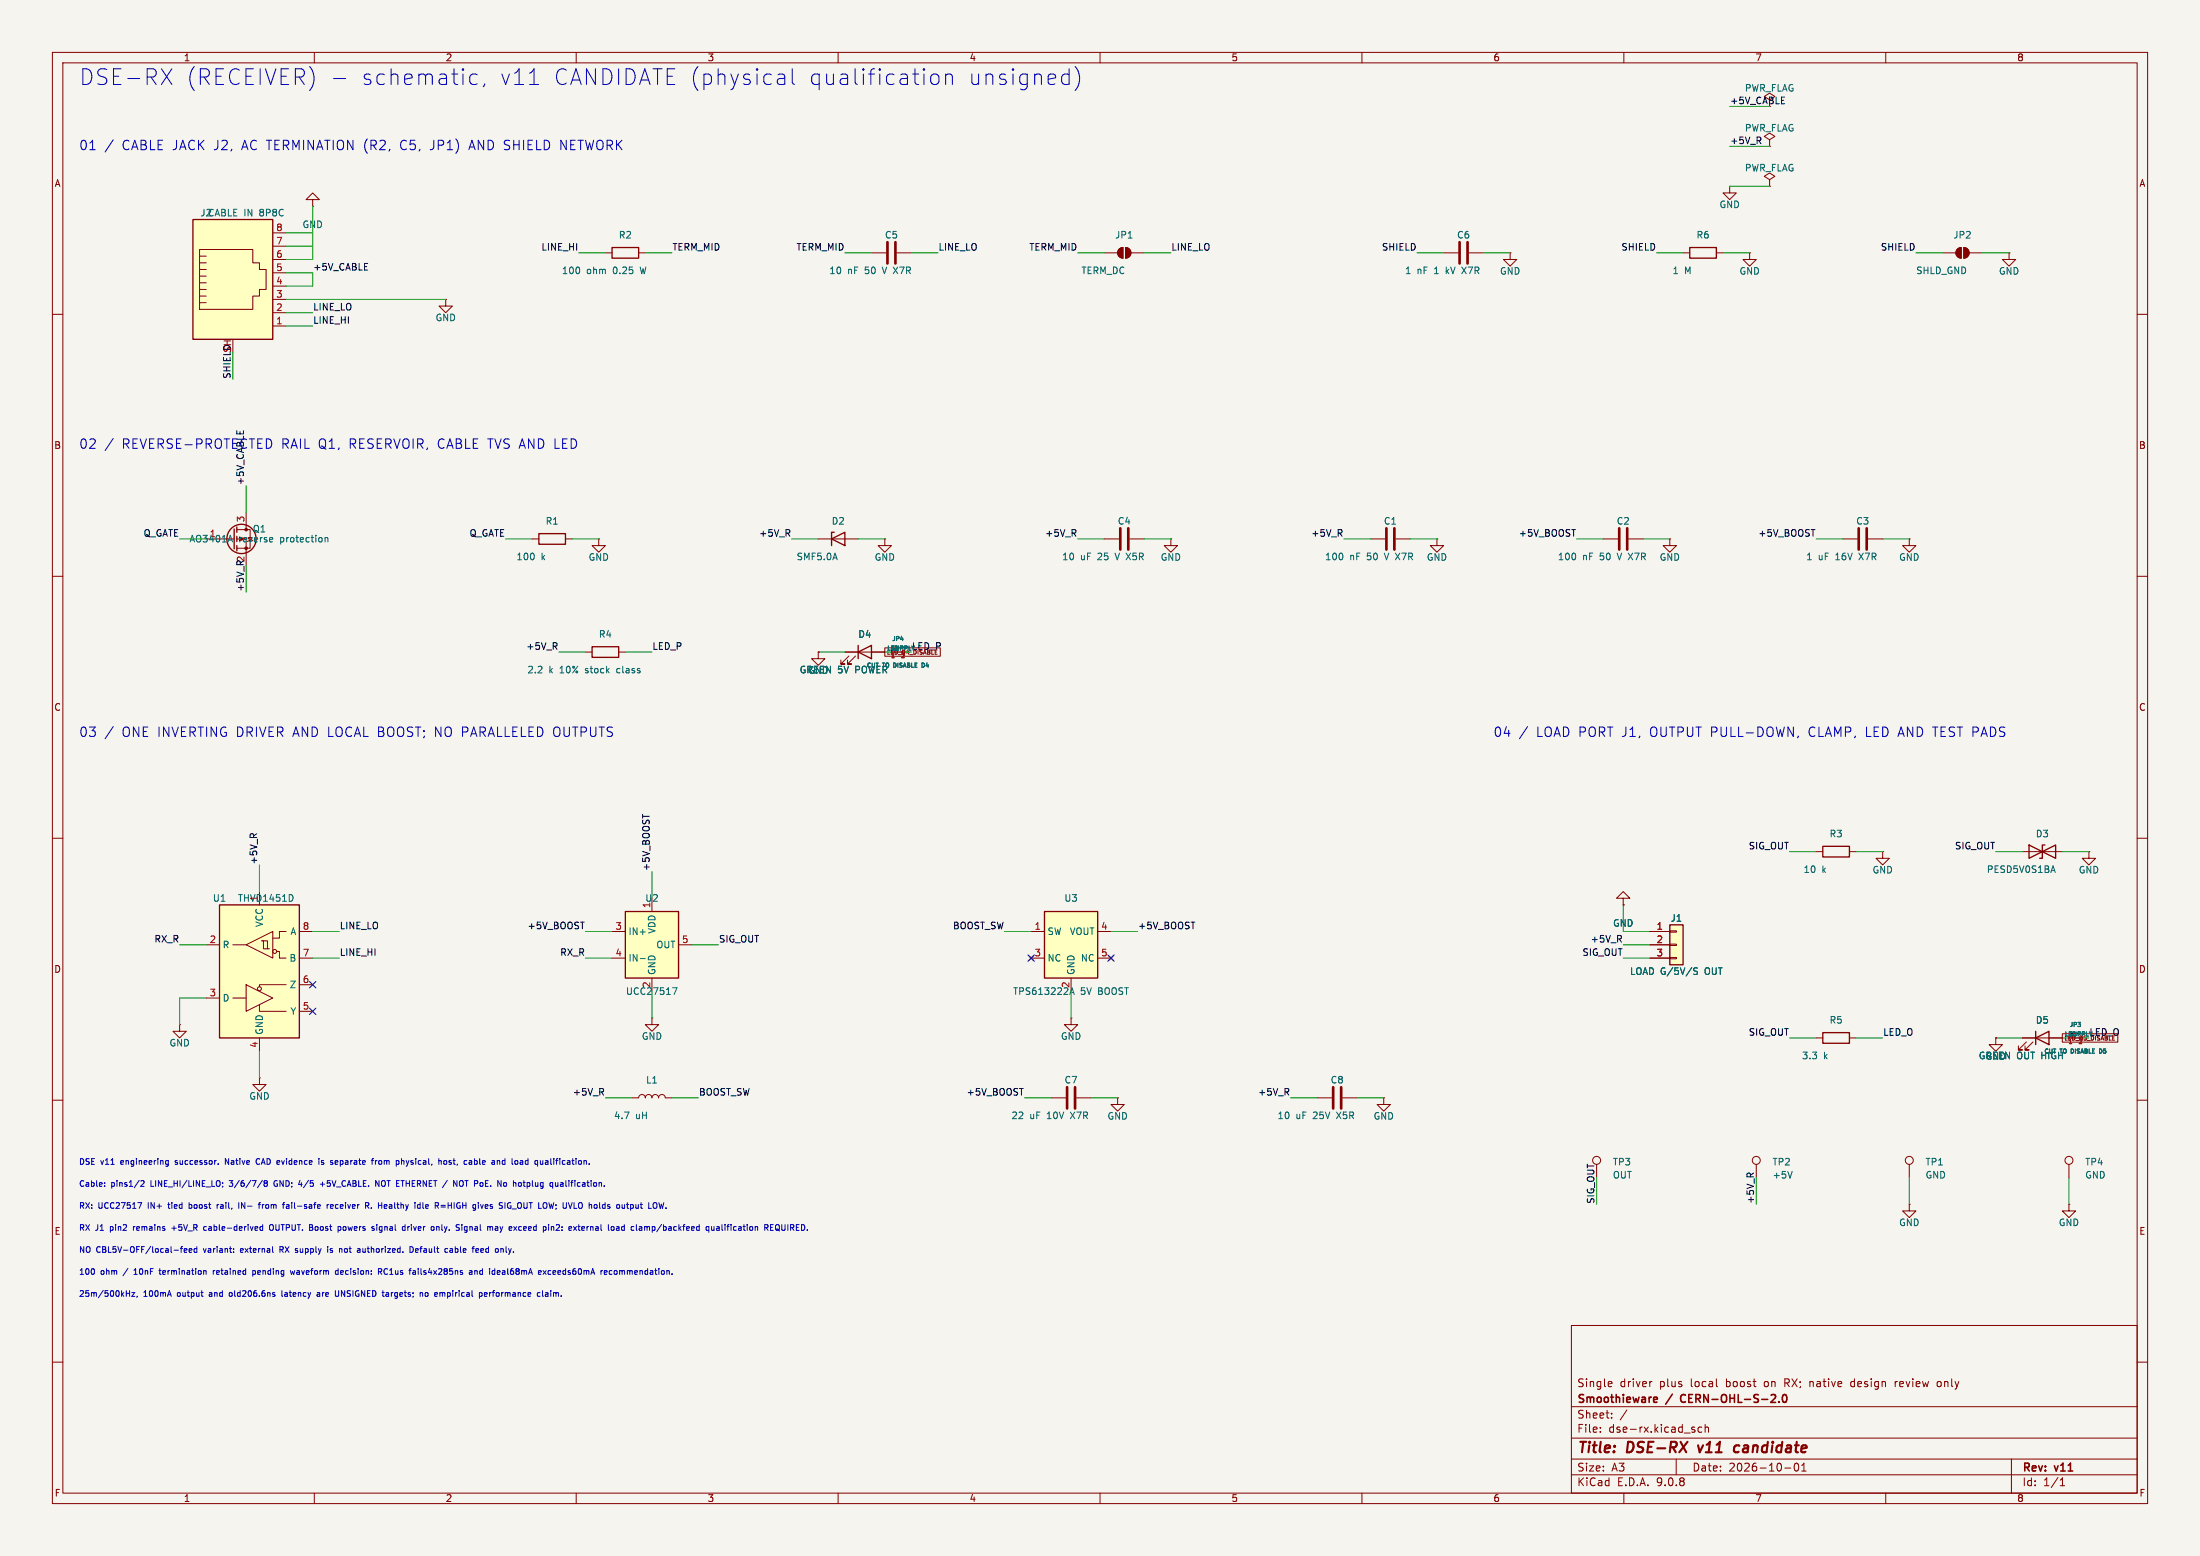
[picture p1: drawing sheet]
<svg xmlns="http://www.w3.org/2000/svg" width="420mm" height="297mm" viewBox="0 0 420 297" stroke-linecap="round" stroke-linejoin="round" font-family="sans-serif">
<path d="M0 0h420v297h-420z" fill="#f5f4ef" stroke="#f5f4ef" stroke-width=".19"/>
<g fill="none" stroke="#840000" stroke-width=".19">
<path d="M10 10h400v277h-400zM12 12h396v273h-396zM60 10v2M110 10v2M160 10v2M210 10v2M260 10v2M310 10v2M360 10v2M59.7 38.1h1.3l-1.3-1.3-1.3 1.3h1.3v1.3M59.7 39.4h.1M85.1 57.2v1.2h1.3l-1.3 1.3-1.3-1.3h1.3"/>
<path d="M85.1 57.2h.1M275.6 48.3h2.8M280.4 48.3h2.8M10 60h2M408 60h2M10 110h2M351.8 102.9h2.8M356.6 102.9h2.8M408 110h2M10 160h2M408 160h2M10 210h2"/>
<path d="M408 210h2M300 253h108v32h-108zM10 260h2M300 278.5h108M300 274.5h108M300 268.5h108M305.5 273.2v.2M305.5 272.5v.1M307.2 263.7l.5 .1v.2l-.7 .2M307.7 270.5v.2M307.7 269.8v.1M307.7 264.6l-.5 .1"/>
<path d="M310.6 269.1l-1.3 1.9M315.4 263.7l-.3 .1M320 278.5v3M323.2 272.9l.3 .1 .1 .2-.2 .2h-.3M323.2 272.4l.3 .1M324.9 272.5l-.5-.1-.2 .3 .1 .6h.6M325.5 272.5l.2-.1 .4 .1 .1 .9M325.5 271.9v1.5M327.7 264.6l.2 .1M342.7 279.4l.2-.1a.8 .8 0 0 1 .5 .7 .8 .8 0 0 1-.5 .8l-.2-.2-.2-.4zM343.9 279.7l.5-.4v1.5M353.6 263.7l-.3 .3v.4l.3 .3"/>
<path d="M361.8 263.7v1M362.2 263.7l-.3 .1-.1 .2M370.4 263.8l-.3-.1-.3 .3 .1 .6h.5M384 278.5v6.5M408 260h2M60 285v2M110 285v2M160 285v2M210 285v2M260 285v2M300 281.5h108M310 285v2"/>
<path d="M340.7 280.2h1.2M343.9 280.8h.9M360 285v2M393.3 283.6h.9M393.3 282.5l.4-.4v1.5"/>
</g>
<path d="M324.2 275.9l.3 1.3M332.1 276a.66 .66 0 0 0-1 .3l-.1 .5 .2 .3h.7" fill="none" stroke="#840000" stroke-width=".4"/>
<path d="M315.9 266.7l.4 .1 .1 .2-.7 .2M316.3 267.6l-.4 .1M321 266.4l-.2 .4 .2 .7M338 267.7h1M338.9 266.3v.5M339.6 267.5v.2M340.4 266.3l.2-.1a.8 .8 0 0 1 .5 .7 .8 .8 0 0 1-.5 .8l-.2-.2-.1-.4z" fill="none" stroke="#840000" stroke-width=".3"/>
<path d="M278.6 46.2v4.1M280.2 46.2v4.1M354.8 100.8v4.1M356.4 100.8v4.1" fill="none" stroke="#840000" stroke-width=".51"/>
<path d="M36.8 41.9h15.3v22.9h-15.3z" fill="#ffffc2"/>
<g fill="none" stroke="#840000" stroke-width=".19">
<path d="M337.8 19.1l1-.7-1-.6-1 .6 1 .7v1.2M330.2 35.6v1.2h1.3l-1.3 1.3-1.3-1.3h1.3M330.2 35.6h.1M337.8 34.3l1-.6-1-.7-1 .7 1 .6v1.3M337.8 35.6h.1M38.1 52.7h1.3M38.1 54h1.3M38.1 55.2h1.3M38.1 56.5h1.3M38.1 57.8h1.3M38.1 47.6h10.2v2.6h1.2v1.2h1.3v3.8h-1.3v1.3h-1.2v2.6h-10.2zM38.1 51.4h1.3"/>
<path d="M38.1 48.9h1.3M38.1 50.2h1.3M52.1 44.5h2.5M52.1 47h2.5M52.1 49.5h2.5M52.1 52.1h2.5M52.1 54.6h2.5M52.1 57.2h2.5M52.1 59.7h2.5M166.4 48.3h2.8M171.2 48.3h2.8M210.8 48.3h2.6"/>
<path d="M213.7 47.5l.7-.3v2.1a1.02 1.02 0 0 1-1-.7 1.02 1.02 0 0 1 .3-1.1zM214.9 47.2a1.02 1.02 0 0 1 1 1.1 1.02 1.02 0 0 1-1 1zM215.9 48.3h2.5M288.3 48.3v1.2h1.3l-1.3 1.3-1.3-1.3h1.3M288.3 48.3h.1M321.3 48.3h1.3M327.7 48.3h1.2M334 48.3v1.2h1.3l-1.3 1.3-1.3-1.3h1.3M334 48.3h.1M370.8 48.3h2.6M373.7 47.5l.7-.3v2.1a1.02 1.02 0 0 1-.9-.7 1.02 1.02 0 0 1 .2-1.1zM374.9 47.2a1.02 1.02 0 0 1 1 1.1 1.02 1.02 0 0 1-1 1z"/>
<path d="M375.9 48.3h2.6M383.5 48.3v1.2h1.3l-1.3 1.3-1.2-1.3h1.2M383.5 48.3h.1M52.1 62.2h2.5M114.3 102.9v1.2h1.3l-1.3 1.3-1.3-1.3h1.3M114.3 102.9h.1M274.3 102.9v1.2h1.3l-1.3 1.3-1.3-1.3h1.3M274.3 102.9h.1M306.1 102.9h2.8M310.9 102.9h2.8M318.8 102.9v1.2h1.2l-1.2 1.3-1.3-1.3h1.3M318.8 102.9h.1"/>
<path d="M111.8 124.5h1.2M118.1 124.5h1.3M156.2 124.5v1.2h1.3l-1.3 1.3-1.3-1.3h1.3M156.2 124.5h.1M161.3 124.5h7.6M162.1 125.2l-1.6 1.5h.8h-.8v-.7M163.3 125.2l-1.5 1.5h.8h-.8v-.7M359.4 162.6v1.2h1.3l-1.3 1.3-1.3-1.3h1.3M359.4 162.6h.1M386.1 162.6h7.6M398.8 162.6v1.2h1.2l-1.2 1.3-1.3-1.3h1.3M398.8 162.6h.1"/>
<path d="M395 229.9v1.2h1.2l-1.2 1.3-1.3-1.3h1.3M395 229.9h.1M395 222.2v2.6"/>
<circle cx="395" cy="221.5" r=".76"/>
</g>
<path d="M36.8 41.9h15.3v22.9h-15.3zM322.6 47.2h5.1v2.1h-5.1zM113 123.4h5.1v2.1h-5.1zM163.8 124.5l2.6-1.3v2.5zM163.8 123.2v2.5M387.3 161.3v2.5l5.1-2.5v2.5zM390.4 161.3h-.5v2.5h-.5" fill="none" stroke="#840000" stroke-width=".25"/>
<g fill="#840000" stroke="#840000" stroke-width=".19">
<path d="M373.7 47.5l.7-.3v2.1a1.02 1.02 0 0 1-.9-.7 1.02 1.02 0 0 1 .2-1.1z"/>
<path d="M374.9 47.2a1.02 1.02 0 0 1 1 1.1 1.02 1.02 0 0 1-1 1z"/>
<path d="M213.7 47.5l.7-.3v2.1a1.02 1.02 0 0 1-1-.7 1.02 1.02 0 0 1 .3-1.1z"/>
<path d="M214.9 47.2a1.02 1.02 0 0 1 1 1.1 1.02 1.02 0 0 1-1 1z"/>
</g>
<path d="M169.4 46.2v4.1M170.9 46.2v4.1M309.1 100.8v4.1M310.6 100.8v4.1" fill="none" stroke="#840000" stroke-width=".51"/>
<path d="M176.3 126.6h-.3v.8l.3-.1M391.9 165.3l.5 1.2" fill="none" stroke="#006464" stroke-width=".19"/>
<path d="M318.8 176.5h2.5v7.7h-2.5z" fill="#ffffc2"/>
<path d="M116.8 47.2h5.1v2.1h-5.1zM158.7 102.9l2.6-1.3v2.5zM159.3 101.6h-.6v2.5M318.8 176.5h2.5v7.7h-2.5z" fill="none" stroke="#840000" stroke-width=".25"/>
<g fill="none" stroke="#840000" stroke-width=".19">
<path d="M337.8 26.7l1-.7-1-.6-1 .6 1 .7v1.2M337.8 27.9h.1M115.6 48.3h1.2M121.9 48.3h1.3M156.2 102.9h7.6M168.9 102.9v1.2h1.3l-1.3 1.3-1.3-1.3h1.3M168.9 102.9h.1M210.8 102.9h2.8M215.6 102.9h2.8M223.5 102.9v1.2h1.3l-1.3 1.3-1.3-1.3h1.3M223.5 102.9h.1M261.6 102.9h2.8"/>
<path d="M266.4 102.9h2.8M364.5 102.9v1.2h1.3l-1.3 1.3-1.3-1.3h1.3M364.5 102.9h.1M315 177.8h3.8M318.8 177.7h1.2v.2h-1.2zM315 180.3h3.8M315 182.9h3.8M318.8 180.2h1.2v.3h-1.2zM318.8 182.8h1.2v.2h-1.2z"/>
</g>
<path d="M324.1 184.8l-.5-.1-.2 .2v.3l.5 .3 .2 .3-.3 .2-.5-.1M401.1 200.3l-.3-.1v.8h.3" fill="none" stroke="#006464" stroke-width=".19"/>
<path d="M213.9 100.8v4.1M215.4 100.8v4.1M264.7 100.8v4.1M266.2 100.8v4.1" fill="none" stroke="#840000" stroke-width=".51"/>
<path d="M199.4 174h10.1v12.7h-10.1z" fill="#ffffc2"/>
<path d="M199.4 174h10.1v12.7h-10.1z" fill="none" stroke="#840000" stroke-width=".25"/>
<g fill="none" stroke="#840000" stroke-width=".19">
<path d="M196.8 177.8h2.6M209.5 177.8h2.6M196.5 182.5l.7 .8M196.8 182.9h2.6M197.2 182.5l-.7 .8M204.5 194.3v1.3h1.2l-1.2 1.3-1.3-1.3h1.3M204.5 194.3h.1M204.5 186.7v2.5M209.5 182.9h2.6M211.7 182.5l.8 .8M212.5 182.5l-.8 .8M200.7 209.6h2.8"/>
<path d="M205.5 209.6h2.8M213.4 209.6v1.2h1.2l-1.2 1.3-1.3-1.3h1.3M213.4 209.6h.1M251.5 209.6h2.8M256.3 209.6h2.8M264.2 209.6v1.2h1.2l-1.2 1.3-1.3-1.3h1.3M264.2 209.6h.1M335.3 222.2v2.6M364.5 229.9v1.2h1.3l-1.3 1.3-1.3-1.3h1.3M364.5 229.9h.1M364.5 222.2v2.6"/>
<circle cx="304.8" cy="221.5" r=".76"/>
<circle cx="335.3" cy="221.5" r=".76"/>
<circle cx="364.5" cy="221.5" r=".76"/>
</g>
<path d="M204.2 189.8l.5-1.3 .4 1.3M204.3 189.4h.7M342.1 223.6l-.4 1.3" fill="none" stroke="#006464" stroke-width=".19"/>
<path d="M203.7 207.5v4.1M205.2 207.5v4.1M254.5 207.5v4.1M256 207.5v4.1" fill="none" stroke="#840000" stroke-width=".51"/>
<path d="M119.4 174h10.1v12.7h-10.1z" fill="#ffffc2"/>
<g fill="none" stroke="#840000" stroke-width=".25">
<path d="M44.7 101v3.8M45.2 100.6v1M45.2 104.1v1.1M119.4 174h10.1v12.7h-10.1zM388.6 198.1l2.6-1.2v2.5zM388.6 196.9v2.5"/>
<circle cx="46.1" cy="102.9" r="2.79"/>
</g>
<g fill="none" stroke="#840000" stroke-width=".19">
<path d="M47 97.8v3.3M41.9 102.9h2.8M45.2 101.1h2.6v3.5h-2.6M45.2 102.9h1.8v5.1M116.8 177.8h2.6M124.5 171.5v2.5M309.9 171.5h1.2l-1.2-1.3-1.3 1.3h1.3v1.2M309.9 172.7h.1M116.8 182.9h2.6M124.5 194.3v1.3h1.2l-1.2 1.3-1.3-1.3h1.3M124.5 194.3h.1M124.5 186.7v2.5"/>
<path d="M129.5 180.3h2.6M386.1 198.1h7.6M386.8 198.9l-1.5 1.5h.8h-.8v-.8M388.1 198.9l-1.5 1.5h.7h-.7v-.8M120.6 209.6h1.3a.64 .64 0 0 1 .7-.7 .64 .64 0 0 1 .6 .7 .64 .64 0 0 1 .6-.7 .64 .64 0 0 1 .7 .7 .64 .64 0 0 1 .6-.7 .64 .64 0 0 1 .6 .7 .64 .64 0 0 1 .7-.7 .64 .64 0 0 1 .6 .7h1.3"/>
</g>
<path d="M44 102.2l.4 1.2M52 102.7l.1 .2-.6 .1M62 102.6v.8M62 102.7l.2-.1 .3 .1 .1 .7M122.2 183h1M128.4 188.5h.8l-.5 1.3" fill="none" stroke="#006464" stroke-width=".19"/>
<g fill="#840000" stroke="#840000" stroke-width=".19">
<circle cx="47" cy="101.1" r=".25"/>
<circle cx="47" cy="104.6" r=".25"/>
</g>
<path d="M41.9 172.7h15.2v25.4h-15.2z" fill="#ffffc2"/>
<path d="M102.9 101.9h5v2h-5zM41.9 172.7h15.2v25.4h-15.2zM348 161.5h5.1v2.1h-5.1zM348 197.1h5.1v2h-5.1z" fill="none" stroke="#840000" stroke-width=".25"/>
<g fill="none" stroke="#840000" stroke-width=".19">
<path d="M101.6 102.9h1.3M107.9 102.9h1.3M156.2 124.5h.1M161.3 124.5h2.5M166.4 124.5h2.5M168.9 123.7h10.6v1.6h-10.6zM49.5 170.2v2.5M49.9 179.6h.4v1.5h1.1M50.2 179.6h.9v1.5M54.6 177.8h-1.3v1.3h-1.2M57.1 177.8h2.6M309.9 172.7h.1"/>
<path d="M315 177.8h3.8M346.7 162.6h1.3M353.1 162.6h1.2M34.3 195.6v1.3h1.3l-1.3 1.2-1.3-1.2h1.3M34.3 195.6h.1M39.4 190.5h2.5M39.4 180.3h2.5M44.4 190.5h2.6M44.4 180.3h2.6M47 188l5.1 2.5-5.1 2.5zM47 180.3l5.1-2.5v5.1zM49.5 191.8v1.2h5.1"/>
<path d="M49.5 198.1v2.6M52.8 181.6h.5v1.3h1.3M54.6 188h-5.1v.3M57.1 182.9h2.6M57.1 188h2.6M57.1 193h2.6M315 180.3h3.8M315 182.9h3.8M346.7 198.1h1.3M353.1 198.1h1.2M381 198.1v1.3h1.3l-1.3 1.3-1.3-1.3h1.3M381 198.1h.1"/>
<path d="M386.1 198.1h2.5M391.2 198.1h2.5M393.7 197.3h10.6v1.6h-10.6zM49.5 205.7v1.3h1.3l-1.3 1.3-1.2-1.3h1.2M49.5 205.7h.1"/>
<circle cx="49.5" cy="188.7" r=".38"/>
<circle cx="52.5" cy="181.6" r=".38"/>
</g>
<path d="M176.3 126.6h-.3v.8l.3-.1M55.8 170.9l.1 .4-.1 .5M324.1 184.8l-.5-.1-.2 .2v.3l.5 .3 .2 .3-.3 .2-.5-.1M401.1 200.3l-.3-.1v.8h.3" fill="none" stroke="#006464" stroke-width=".19"/>
<path d="M340.1 19.8h.6M340.1 18.5h.6M69.6 51.6h.6M69.6 50.3h.6M45.2 82.2v.6M46.5 82.2v.6" fill="none" stroke="#0f0f0f" stroke-width=".19"/>
<g fill="none" stroke="#009600" stroke-width=".19">
<path d="M59.7 39.4v10.1h-5.1M330.2 20.3h7.6M330.2 27.9h7.6M330.2 35.6h7.6M54.6 44.5h5.1M54.6 52.1h5.1v2.5h-5.1M54.6 47h5.1M54.6 57.2h30.5M54.6 59.7h5.1M110.5 48.3h5.1M123.2 48.3h5.1M161.3 48.3h5.1"/>
<path d="M174 48.3h5.1M205.7 48.3h5.1M218.4 48.3h5.1M270.5 48.3h5.1M283.2 48.3h5.1M316.2 48.3h5.1M328.9 48.3h5.1M365.8 48.3h5M378.5 48.3h5M44.4 67.3v5.1M54.6 62.2h5.1M47 92.7v5.1"/>
<path d="M34.3 102.9h5.1M47 108v5M96.5 102.9h5.1M109.2 102.9h5.1M151.1 102.9h5.1M163.8 102.9h5.1M205.7 102.9h5.1M218.4 102.9h5.1M256.5 102.9h5.1M269.2 102.9h5.1M301 102.9h5.1M313.7 102.9h5.1"/>
<path d="M346.7 102.9h5.1M359.4 102.9h5.1M106.7 124.5h5.1M119.4 124.5h5.1M156.2 124.5h5.1M49.5 165.1v5.1M59.7 177.8h5.1M111.8 177.8h5M124.5 166.4v5.1M191.8 177.8h5M212.1 177.8h5.1M309.9 172.7v5.1h5.1"/>
<path d="M341.6 162.6h5.1M354.3 162.6h5.1M381 162.6h5.1M393.7 162.6h5.1M34.3 180.3h5.1M39.4 190.5h-5.1v5.1M59.7 182.9h5.1M111.8 182.9h5M124.5 189.2v5.1M132.1 180.3h5.1M204.5 189.2v5.1M309.9 180.3h5.1"/>
<path d="M309.9 182.9h5.1M341.6 198.1h5.1M354.3 198.1h5.1M381 198.1h5.1M49.5 200.7v5M115.6 209.6h5M128.3 209.6h5M195.6 209.6h5.1M208.3 209.6h5.1M246.4 209.6h5.1M259.1 209.6h5.1M304.8 224.8v5.1"/>
<path d="M335.3 224.8v5.1M364.5 224.8v5.1M395 224.8v5.1"/>
</g>
<path d="M59.1 192.4l1.2 1.2M59.1 187.4l1.2 1.2M60.3 192.4l-1.2 1.2M60.3 187.4l-1.2 1.2M196.2 182.3l1.3 1.2M197.5 182.3l-1.3 1.2M211.5 182.3l1.2 1.2M212.7 182.3l-1.2 1.2" fill="none" stroke="#000084" stroke-width=".19"/>
<g fill="none" stroke="#0000c2" stroke-width=".19">
<path d="M30.8 13.1l2 3M32.8 13.1l-2 3M63.7 15h2.3M91.1 14.3l-.9-.2-.4 .3-.1 .3v.9l.3 .4 .2 .1 .9-.1M92.5 16l-.3 .6M101.1 16.1h1.7M148.5 14.3l.3-.2 .9 .2 .1 .3v1.5M149.8 14.8l-.3 .2h-.7a.59 .59 0 0 0-.4 .6 .59 .59 0 0 0 .4 .5h.7l.3-.1M151.2 13.1v2.6l.2 .3 .3 .1M177.8 14.4a.81 .81 0 0 1 .8-.3 .81 .81 0 0 1 .6 .6v.9a.81 .81 0 0 1-.7 .6 .81 .81 0 0 1-.8-.6v-.9zM180.5 14.4a.75 .75 0 0 1 1.3 .2v1.5M180.5 14.1v2"/>
<path d="M203 16l.2 .1 .9-.1M203 14.3l.2-.2 .9 .2M204.1 13.1v3M205.2 12.7a3.4 3.4 0 0 1 0 4.6M17.2 28.6h1M21.6 26.7l-1.5 2.3M21.6 83.7l-1.5 2.3M21.6 138.7l-1.5 2.3M291.6 138.7l-1.5 2.3M343.3 140.5l-.2 .3M20 226.3v.2M20 225.8v.1"/>
<path d="M26.3 229.6h.7l-.4 1.1M26.9 225.5l.4-.1 .2 .3-.7 .8h.7M31.7 222.1l.4 .1M32.1 221.5v.9l-.2 .2h-.2M32.1 221.6h-.4M32.8 234.4h.8M34.4 238.3h.4M34.8 238l-.2 .1v1M35.2 238.7l.5-.1-.1-.2-.3-.1-.1 .2v.5h.4M36.1 229.6v1.1M36.1 230.6l.3 .1M36.1 238.7l.5-.1v-.2l-.3-.1-.2 .2 .1 .5h.4"/>
<path d="M36.4 229.9l-.3 .1M37.6 238.4l-.3-.1-.3 .2 .2 .5h.4M37.6 238v1.1M39.3 234.1l-.4 .2v.4l.4 .2M41.4 229.9v.8M41.7 222.1v.2M41.8 229.9l-.4 .2M42.5 225.8v.1M42.5 226.4l-.1 .2M43 222.3v-1.1l.6 1.1M44.6 238.9v.2M44.6 238.4v.1"/>
<path d="M45.6 229.6v1.1M46.1 230.7v-1.1l.6 1.1M49.3 229.9h.4M49.4 221.2a.56 .56 0 0 0-.5 .5 .56 .56 0 0 0 .5 .6M49.7 229.6l-.2 .1v1M50.1 225.3l-1 1.4M50.1 229.9v.8M50.1 234.2l-.3-.1-.2 .2 .1 .5h.4M50.1 233.8v1.1M50.3 229.9l-.2 .2M50.6 225.8l-.2-.2 .2-.2 .4 .2-.2 .2M50.6 225.8l-.2 .2 .2 .5 .4-.3-.2-.4"/>
<path d="M50.6 225.8h.2M52.1 239l.1 .1M52.1 233.9l-.2-.1a.37 .37 0 0 0-.4 .3v.4a.37 .37 0 0 0 .2 .4 .37 .37 0 0 0 .4-.2M52.5 225.4l-.2 .4 .2 .6M53.4 238.5h.5M53.9 238h-.5v1.1M53.9 229.9h.4M54.2 229.6h.1M54.7 230h.4M55.2 230.2l-.6 .2 .2 .3 .4-.1M56.5 238.3l.3 .1M56.5 238.7h.3"/>
<path d="M56.8 239l-.3 .1M57.3 225.3l-.3 .8h.7M59.7 234.4v.3M60.9 221.2v.1M60.9 221.5v.8M61.1 226h.9M61.4 222.2h.4M61.6 225.6v.9M61.8 221.6l-.3-.1-.1 .2v.1l.4 .1M62.5 229.9v.8M62.6 238v.1M62.6 238.3v.8"/>
<path d="M62.8 229.9l-.3 .2M63 239l.3 .1M63.1 230.3l.5-.1v-.2l-.4-.1-.1 .2v.5h.5M63.2 238.3l-.2 .2 .2 .2M64.3 221.5l-.3 .2v.5l.3 .1M64.5 221.8l-.5 .1M64.7 234.1l.4 .2-.1 .4-.3 .2M65.1 238.3l.2 .2v.6M65.7 234.1l-.2 .2v.3l.2 .3M69.3 238.3v.6l.1 .2M70 230.1l.4 .6M70.2 229.6l.2 .2-.2 .3"/>
<path d="M70.9 221.5h.4M70.9 230.5v.2M71.3 221.2h-.2M71.7 221.5v.8M71.9 233.8v.1M71.9 234.1v.8M72 221.5l-.3 .2M72.4 225.4v1.1l-.7-1.1v1.1M72.4 221.6v.5M73.7 229.9l.2 .3-.6 .1M73.8 230.6l-.1 .1M76.6 221.6h.5v.7"/>
<path d="M76.6 221.2v1.1M77.2 234.1l.1 .1M77.3 233.8v1.1M77.3 234.8l-.1 .1M77.9 234.1v.8M78.2 234.1l-.3 .2M78.3 238a.56 .56 0 0 1 .6 .5 .56 .56 0 0 1-.6 .6zM79.7 238.3l-.4 .2 .1 .5 .3 .1M79.8 238.6l-.5 .1M80.1 229.9l.1 .1M80.2 229.6v1.1M80.2 230.6l-.1 .1"/>
<path d="M80.7 229.6v.9l.2 .2M81.3 230v.6M81.8 230.2l-.5 .1M83.4 234.2h.4v.7M83.4 234.1v.8M83.9 221.5l.3 .2v.6M84.2 230.1h.8M84.2 230.4h.8M84.8 221.6l.3-.1 .2 .2v.3l-.2 .3-.4-.3zM85.3 238.3l.1 .1M85.4 239l-.1 .1M85.9 238.4h.4l.1 .7"/>
<path d="M86.4 238.6l-.5 .2 .1 .3 .4-.1M88.3 225.4h-.1a.37 .37 0 0 0-.5 .3v.4a.37 .37 0 0 0 .2 .3 .37 .37 0 0 0 .4 0M89.2 235l-.2 .2h-.3M89.2 234.2l-.3-.1-.3 .2 .1 .5h.5M89.7 221.5l.4 .2v.6M90.1 222.2l-.4 .1M90.1 221.8h-.4M90.6 221.2v1.1M90.6 222.2l.1 .1M90.7 221.5l-.1 .1M91 238.3l.3 .1 .1 .2-.6 .1M91.3 239l-.3 .1"/>
<path d="M92.2 238.3l-.4 .2v.5l.4 .1M92.3 229.9l-.3 .8M92.3 238.6l-.5 .1M93 229.9l-.4 .2 .1 .5 .3 .1M93.1 230.2l-.5 .1M94.6 234.2h.4v.7M95 234.4l-.5 .2 .2 .3 .3-.1M95.2 221.5l.2 .2v.6M95.9 238.3l.2 .2v.6M96.3 221.5l-.4 .2v.4l.4 .2M96.5 225.7l.2 .2v.3l-.2 .3M96.6 238l.1 1"/>
<path d="M97.2 229.6h.3M97.3 230.2h.2v.3l-.3 .2M97.8 230.8h.8M99.2 234.1l.3 .1M99.5 234.8l-.3 .1M99.6 221.5l.2 .2v.6M99.8 222.2l-.4 .1M99.8 221.8h-.4M99.9 225.7h.4M100 225.4v.9l.3 .2M100.3 221.6v.5M104.1 221.6h.5v.7"/>
<path d="M104.6 221.8l-.5 .2 .2 .3 .3-.1M105.6 234.1l.1 .2v.6M106.5 226.3l-.3 .2M106.5 225.7v.8M106.6 233.8l-.4 .1M106.8 234.2l-.7 .7h.7M107 225.8h.4l.1 .7M107.5 226l-.5 .2 .1 .3 .4-.1M110.3 234.1h.4M110.6 234.9h.1M111.1 234.5l.5-.1-.1-.2-.3-.1-.1 .2v.5h.4M117.8 234.1l.4 .2v.6"/>
<path d="M118.2 234.4h-.4M118.2 234.8l-.4 .1M119.2 234.2l-.3-.1-.2 .2 .1 .5h.4M119.2 233.8v1.1M120.5 229.9l.4 .2v.4l-.4 .2M121.4 229.9v.7M123.1 234.2l.3-.1 .1 .2M123.5 234.3l.2-.2 .3 .2M123.5 234.3v.6M126.7 229.6l-.2 1.1M127.1 230.5v.2M135.8 234.1l.1 .7 .4-.1"/>
<path d="M136.3 234.1v.8M136.8 234.2h.5v.7M137.3 234.4l-.5 .2 .1 .3 .4-.1M137.8 233.8v.9l.2 .2M138.4 233.8v.1M138.4 234.1v.8M147.1 234.9h.5M147.1 233.8h.5M148.2 233.8h.1a.37 .37 0 0 1 .5 .3v.4a.37 .37 0 0 1-.4 .4 .37 .37 0 0 1-.4-.4zM148.3 234.6l.5 .4M149.2 233.8v.8l.3 .3 .4-.3v-.8M24.1 246.9h.6"/>
<path d="M24.7 246.4v1.1M25.2 246.7h.5l-.5 .8h.5M25.6 243.3h.6M25.7 242.4l-.1 .1M26.2 247.4l-.1 .2M30.3 242.5h.5M30.5 242.2v.9l.2 .2M39 242.5l.4 .2v.6M40.7 242.5v.8M41 242.5l-.3 .2M44 246.7l-.2 .2v.3l.2 .3M48.3 242.6l.3-.1 .2 .2-.1 .5h-.4"/>
<path d="M48.3 242.5v1.1M52.3 246.7l.1 .1M52.3 247.1l.2 .1-.2 .3M53.8 246.4v.9l.2 .2M55.4 242.5l.2 .8 .3-.6 .2 .6 .2-.8M60.6 246.8h.4v.7M61 247l-.5 .2 .2 .3 .3-.1M64 246.4v.8M64.5 242.6l-.3-.1-.2 .2 .1 .5h.4M64.5 242.2v1.1M64.7 246.4v.8l-.5 .3M65.2 242.5l-.2 .2v.4l.2 .2"/>
<path d="M65.5 242.8l-.5 .1M72.2 242.7h.6v-.4l-.6-.1v1.1M72.5 242.7l.4 .6M73.7 242.2a.59 .59 0 0 0-.4 .5 .59 .59 0 0 0 .4 .6M73.8 246.7l.3 .1M74.2 247.4l-.4 .1M74.2 247h-.4M79.2 242.5l.1 .2v.6M79.3 243.2l-.3 .1M79.3 242.8h-.3M80.2 246.7v.8M80.2 246.8h.4l.1 .7"/>
<path d="M81.6 246.8l-.2-.1-.2 .2 .1 .5h.3M84.1 246.7l.4 .2M84.5 246.9v.6M84.6 246.7l-.1 .2M89.6 242.6h.5v.7M90.1 242.8l-.5 .2 .1 .3 .4-.1M90.6 242.6h.5v.7M90.6 242.5v.8M91.5 246.8l.3-.1 .2 .2-.1 .5h-.4M92.5 247.1l.5-.1-.1-.2-.3-.1-.1 .2v.5h.4M94.9 242.9l.6-.1-.1-.2-.3-.1-.2 .2 .1 .5h.4M102.8 246.7l.3 .1"/>
<path d="M103.1 247.4l-.3 .1M103.6 246.4v.9l.1 .2M103.7 242.5l.6 .8M104.1 246.8h.5v.7M104.3 242.5l-.6 .8M104.6 247l-.5 .2 .2 .3 .3-.1M105.1 242.6l-.3-.1-.2 .2 .1 .5h.4M115.7 242.5l.2 .3-.5 .1M115.8 243.2l-.1 .1M116.8 242.6l-.3-.1-.2 .2 .1 .5h.4M117.3 242.6v.5"/>
</g>
<g font-size="4.2" fill="#0000c2">
<text x="15" y="16.5">DSE-RX</text>
<text x="35.3" y="16.5">(RECEIVER)</text>
<text x="68.4" y="16.5">schematic,</text>
<text x="94.7" y="16.5">v11</text>
<text x="104.9" y="16.5">CANDIDATE (physical</text>
<text x="153.3" y="16.5">qualification</text>
<text x="183.6" y="16.5">unsigned)</text>
</g>
<g font-size="2.8" fill="#840000">
<text x="301" y="277.9">Title:</text>
<text x="310.6" y="277.9">DSE-RX</text>
<text x="325.1" y="277.9">v11</text>
<text x="332.7" y="277.9">candidate</text>
</g>
<g font-size="2.5" fill="#0000c2">
<text x="15" y="28.9">01</text>
<text x="23.3" y="28.9">CABLE JACK J2,</text>
<text x="46.3" y="28.9">AC TERMINATION (R2,</text>
<text x="76.8" y="28.9">C5,</text>
<text x="82.6" y="28.9">JP1)</text>
<text x="90.2" y="28.9">AND SHIELD</text>
<text x="107.7" y="28.9">NETWORK</text>
<text x="15" y="85.9">02</text>
<text x="23.3" y="85.9">REVERSE-PROTECTED</text>
<text x="53.8" y="85.9">RAIL Q1,</text>
<text x="66.8" y="85.9">RESERVOIR, CABLE TVS AND LED</text>
<text x="15" y="140.9">03</text>
<text x="23.3" y="140.9">ONE INVERTING DRIVER AND LOCAL BOOST; NO PARALLELED OUTPUTS</text>
<text x="285" y="140.9">04</text>
<text x="293.3" y="140.9">LOAD PORT J1,</text>
<text x="315.1" y="140.9">OUTPUT PULL-DOWN,</text>
<text x="345.6" y="140.9">CLAMP, LED AND TEST PADS</text>
</g>
<g font-size="2.1" fill="#840000">
<text x="301" y="268.2">Smoothieware</text>
<text x="301" y="265">Single</text>
<text x="309.2" y="265">driver</text>
<text x="316.9" y="265">plus</text>
<text x="318.2" y="268.2">/</text>
<text x="321.5" y="268.2">CERN-OHL-S-2.0</text>
<text x="322.9" y="265">local</text>
<text x="329.8" y="265">boost</text>
<text x="337.2" y="265">on</text>
<text x="341.2" y="265">RX; native</text>
<text x="354.2" y="265">design</text>
<text x="362.8" y="265">review</text>
<text x="371" y="265">only</text>
<text x="301" y="273.7">File:</text>
<text x="301" y="271">Sheet:</text>
<text x="307.1" y="273.7">dse-rx.kicad_sch</text>
<text x="301" y="281.1">Size:</text>
<text x="307.6" y="281.1">A3</text>
<text x="323" y="281.1">Date:</text>
<text x="330" y="281.1">2026-10-01</text>
<text x="386" y="281.3">Rev:</text>
<text x="392.4" y="281.3">v11</text>
<text x="301" y="283.9">KiCad</text>
<text x="308.7" y="283.9">E.D.A.</text>
<text x="316.3" y="283.9">9.0.8</text>
<text x="386" y="283.9">Id:</text>
<text x="390.1" y="283.9">1/1</text>
</g>
<g font-size="1.8" fill="#840000">
<text x="35" y="11.9">1</text>
<text x="85" y="11.9">2</text>
<text x="135" y="11.9">3</text>
<text x="185" y="11.9">4</text>
<text x="235" y="11.9">5</text>
<text x="285" y="11.9">6</text>
<text x="335" y="11.9">7</text>
<text x="385" y="11.9">8</text>
<text x="10.3" y="35.9">A</text>
<text x="408.3" y="35.9">A</text>
<text x="10.3" y="85.9">B</text>
<text x="408.2" y="85.9">B</text>
<text x="10.3" y="135.9">C</text>
<text x="408.2" y="135.9">C</text>
<text x="10.3" y="185.9">D</text>
<text x="408.2" y="185.9">D</text>
<text x="10.3" y="235.9">E</text>
<text x="408.3" y="235.9">E</text>
<text x="10.3" y="285.9">F</text>
<text x="35" y="286.9">1</text>
<text x="85" y="286.9">2</text>
<text x="135" y="286.9">3</text>
<text x="185" y="286.9">4</text>
<text x="235" y="286.9">5</text>
<text x="285" y="286.9">6</text>
<text x="335" y="286.9">7</text>
<text x="385" y="286.9">8</text>
<text x="408.3" y="285.9">F</text>
</g>
<g font-size="1.8" fill="#006464">
<text x="333" y="17.7">PWR_FLAG</text>
<text x="333" y="25.3">PWR_FLAG</text>
<text x="333" y="32.9">PWR_FLAG</text>
<text x="38.2" y="41.5">J2CABLE IN</text>
<text x="49.7" y="41.5">8P8C</text>
<text x="328.2" y="39.9">GND</text>
<text x="57.7" y="43.7">GND</text>
<text x="118" y="45.7">R2</text>
<text x="168.8" y="45.7">C5</text>
<text x="212.8" y="45.7">JP1</text>
<text x="278.1" y="45.7">C6</text>
<text x="323.8" y="45.7">R6</text>
<text x="372.8" y="45.7">JP2</text>
<text x="107.2" y="52.5">100</text>
<text x="112" y="52.5">ohm</text>
<text x="117.1" y="52.5">0.25</text>
<text x="122.5" y="52.5">W</text>
<text x="158.2" y="52.5">10</text>
<text x="161.8" y="52.5">nF</text>
<text x="165.2" y="52.5">50</text>
<text x="168.8" y="52.5">V X7R</text>
<text x="206.4" y="52.5">TERM_DC</text>
<text x="268.1" y="52.5">1</text>
<text x="270.5" y="52.5">nF</text>
<text x="273.9" y="52.5">1</text>
<text x="276.3" y="52.5">kV X7R</text>
<text x="286.3" y="52.6">GND</text>
<text x="319.2" y="52.5">1</text>
<text x="321.6" y="52.5">M</text>
<text x="332" y="52.6">GND</text>
<text x="365.7" y="52.5">SHLD_GND</text>
<text x="381.5" y="52.6">GND</text>
<text x="83.1" y="61.5">GND</text>
<text x="48.2" y="101.8">Q1</text>
<text x="104.1" y="100.3">R1</text>
<text x="158.7" y="100.3">D2</text>
<text x="213.3" y="100.3">C4</text>
<text x="264.1" y="100.3">C1</text>
<text x="308.5" y="100.3">C2</text>
<text x="354.3" y="100.3">C3</text>
<text x="36.1" y="103.7">AO3401A</text>
<text x="39.9" y="102.6">1</text>
<text x="45.6" y="103.7">reverse</text>
<text x="53.6" y="103.7">protection</text>
<text x="98.5" y="107.1">100</text>
<text x="103.3" y="107.1">k</text>
<text x="112.3" y="107.2">GND</text>
<text x="152" y="107.1">SMF5.0A</text>
<text x="166.9" y="107.2">GND</text>
<text x="202.7" y="107.1">10</text>
<text x="206.3" y="107.1">uF</text>
<text x="209.7" y="107.1">25</text>
<text x="213.3" y="107.1">V X5R</text>
<text x="221.5" y="107.2">GND</text>
<text x="252.9" y="107.1">100</text>
<text x="257.7" y="107.1">nF</text>
<text x="261.1" y="107.1">50</text>
<text x="264.7" y="107.1">V X7R</text>
<text x="272.3" y="107.2">GND</text>
<text x="297.3" y="107.1">100</text>
<text x="302.1" y="107.1">nF</text>
<text x="305.5" y="107.1">50</text>
<text x="309.1" y="107.1">V X7R</text>
<text x="316.7" y="107.2">GND</text>
<text x="344.7" y="107.1">1</text>
<text x="347.1" y="107.1">uF</text>
<text x="350.5" y="107.1">16V</text>
<text x="355.2" y="107.1">X7R</text>
<text x="362.5" y="107.2">GND</text>
<text x="114.2" y="121.9">R4</text>
<text x="163.8" y="121.9">D4</text>
<text x="100.6" y="128.7">2.2</text>
<text x="104.8" y="128.7">k</text>
<text x="107" y="128.7">10%</text>
<text x="112" y="128.7">stock</text>
<text x="118.2" y="128.7">class</text>
<text x="152.6" y="128.7">GREEN 5V</text>
<text x="154.2" y="128.8">GND</text>
<text x="163.4" y="128.7">POWER</text>
<text x="349.2" y="160">R3</text>
<text x="388.5" y="160">D3</text>
<text x="344.2" y="166.8">10</text>
<text x="347.8" y="166.8">k</text>
<text x="357.4" y="166.9">GND</text>
<text x="379.2" y="166.8">PESD5V0S1BA</text>
<text x="396.7" y="166.9">GND</text>
<text x="40.5" y="172.3">U1</text>
<text x="45.3" y="172.3">THVD1451D</text>
<text x="49.3" y="172.2" transform="rotate(-90 49.3 172.2)">1</text>
<text x="123.1" y="172.3">U2</text>
<text x="203.1" y="172.3">U3</text>
<text x="50.4" y="177.1" transform="rotate(-90 50.4 177.1)">VCC</text>
<text x="55.4" y="178.7">A</text>
<text x="119.9" y="178.7">IN+</text>
<text x="125.3" y="178.3" transform="rotate(-90 125.3 178.3)">VDD</text>
<text x="199.9" y="178.7">SW</text>
<text x="204.1" y="178.7">VOUT</text>
<text x="307.8" y="177.1">GND</text>
<text x="318.8" y="176.1">J1</text>
<text x="42.4" y="181.2">R</text>
<text x="55.2" y="183.7">B</text>
<text x="119.9" y="183.7">IN-</text>
<text x="125.2" y="181.2">OUT</text>
<text x="199.9" y="183.7">NC</text>
<text x="206.2" y="183.7">NC</text>
<text x="42.4" y="191.4">D</text>
<text x="55.2" y="188.8">Z</text>
<text x="119.4" y="190.1">UCC27517</text>
<text x="124.2" y="188.7" transform="rotate(-90 124.2 188.7)">2</text>
<text x="125.3" y="186.2" transform="rotate(-90 125.3 186.2)">GND</text>
<text x="193.3" y="190.1">TPS613222A</text>
<text x="204.2" y="188.7" transform="rotate(-90 204.2 188.7)">2</text>
<text x="205.3" y="186.2" transform="rotate(-90 205.3 186.2)">GND</text>
<text x="206.3" y="190.1">5V</text>
<text x="209.7" y="190.1">BOOST</text>
<text x="311.1" y="186.3">LOAD G/5V/S</text>
<text x="325.6" y="186.3">OUT</text>
<text x="50.4" y="197.6" transform="rotate(-90 50.4 197.6)">GND</text>
<text x="55.4" y="193.9">Y</text>
<text x="349.2" y="195.6">R5</text>
<text x="388.5" y="195.6">D5</text>
<text x="32.3" y="199.9">GND</text>
<text x="122.4" y="198.7">GND</text>
<text x="202.4" y="198.7">GND</text>
<text x="343.9" y="202.4">3.3</text>
<text x="348.1" y="202.4">k</text>
<text x="377.7" y="202.4">GREEN OUT HIGH</text>
<text x="379" y="202.5">GND</text>
<text x="123.2" y="207">L1</text>
<text x="203.1" y="207">C7</text>
<text x="253.9" y="207">C8</text>
<text x="47.5" y="210.1">GND</text>
<text x="117.1" y="213.8">4.7</text>
<text x="121.3" y="213.8">uH</text>
<text x="193" y="213.8">22</text>
<text x="196.6" y="213.8">uF</text>
<text x="200" y="213.8">10V</text>
<text x="204.7" y="213.8">X7R</text>
<text x="211.3" y="213.9">GND</text>
<text x="243.8" y="213.8">10</text>
<text x="247.4" y="213.8">uF</text>
<text x="250.8" y="213.8">25V</text>
<text x="255.5" y="213.8">X5R</text>
<text x="262.1" y="213.9">GND</text>
<text x="307.8" y="222.7">TP3</text>
<text x="307.8" y="225.2">OUT</text>
<text x="338.3" y="222.7">TP2</text>
<text x="338.3" y="225.2">+5V</text>
<text x="367.5" y="222.7">TP1</text>
<text x="367.5" y="225.2">GND</text>
<text x="398" y="222.7">TP4</text>
<text x="398" y="225.2">GND</text>
<text x="362.5" y="234.2">GND</text>
<text x="392.9" y="234.2">GND</text>
</g>
<g font-size="1.8" fill="#0f0f0f">
<text x="330.2" y="20">+5V_CABLE</text>
<text x="330.2" y="27.6">+5V_R</text>
<text x="103.3" y="47.9">LINE_HI</text>
<text x="128.3" y="47.9">TERM_MID</text>
<text x="152" y="47.9">TERM_MID</text>
<text x="179.1" y="47.9">LINE_LO</text>
<text x="196.4" y="47.9">TERM_MID</text>
<text x="223.5" y="47.9">LINE_LO</text>
<text x="263.7" y="47.9">SHIELD</text>
<text x="309.4" y="47.9">SHIELD</text>
<text x="359" y="47.9">SHIELD</text>
<text x="59.7" y="51.7">+5V_CABLE</text>
<text x="59.7" y="59.3">LINE_LO</text>
<text x="59.7" y="61.9">LINE_HI</text>
<text x="44.2" y="67.4" transform="rotate(-90 44.2 67.4)">SH</text>
<text x="44.1" y="72.4" transform="rotate(-90 44.1 72.4)">SHIELD</text>
<text x="27.3" y="102.5">Q_GATE</text>
<text x="89.5" y="102.5">Q_GATE</text>
<text x="144.8" y="102.5">+5V_R</text>
<text x="199.4" y="102.5">+5V_R</text>
<text x="250.2" y="102.5">+5V_R</text>
<text x="289.8" y="102.5">+5V_BOOST</text>
<text x="335.6" y="102.5">+5V_BOOST</text>
<text x="46.6" y="113" transform="rotate(-90 46.6 113)">+5V_R2</text>
<text x="100.4" y="124.1">+5V_R</text>
<text x="124.5" y="124.1">LED_P</text>
<text x="174" y="124.1">LED_P</text>
<text x="49.2" y="165.1" transform="rotate(-90 49.2 165.1)">+5V_R</text>
<text x="124.1" y="166.4" transform="rotate(-90 124.1 166.4)">+5V_BOOST</text>
<text x="333.7" y="162.2">SIG_OUT</text>
<text x="373.1" y="162.2">SIG_OUT</text>
<text x="29.4" y="180">RX_R</text>
<text x="64.8" y="177.5">LINE_LO</text>
<text x="100.6" y="177.5">+5V_BOOST</text>
<text x="137.2" y="180">SIG_OUT</text>
<text x="181.8" y="177.5">BOOST_SW</text>
<text x="217.2" y="177.5">+5V_BOOST</text>
<text x="303.6" y="180">+5V_R</text>
<text x="64.8" y="182.5">LINE_HI</text>
<text x="106.8" y="182.5">RX_R</text>
<text x="302" y="182.5">SIG_OUT</text>
<text x="333.7" y="197.8">SIG_OUT</text>
<text x="359.4" y="197.8">LED_O</text>
<text x="398.8" y="197.8">LED_O</text>
<text x="109.3" y="209.2">+5V_R</text>
<text x="133.3" y="209.2">BOOST_SW</text>
<text x="184.4" y="209.2">+5V_BOOST</text>
<text x="240.1" y="209.2">+5V_R</text>
<text x="304.5" y="229.9" transform="rotate(-90 304.5 229.9)">SIG_OUT</text>
<text x="334.9" y="229.9" transform="rotate(-90 334.9 229.9)">+5V_R</text>
</g>
<g font-size="1.8" fill="#a90000">
<text x="52.6" y="44.2">8</text>
<text x="52.6" y="46.7">7</text>
<text x="52.6" y="49.3">6</text>
<text x="52.6" y="51.8">5</text>
<text x="52.6" y="54.4">4</text>
<text x="52.6" y="56.9">3</text>
<text x="52.6" y="59.4">2</text>
<text x="52.6" y="62">1</text>
<text x="46.7" y="99.8" transform="rotate(-90 46.7 99.8)">3</text>
<text x="124.2" y="173.4" transform="rotate(-90 124.2 173.4)">1</text>
<text x="57.7" y="177.5">8</text>
<text x="117.4" y="177.5">3</text>
<text x="197.4" y="177.5">1</text>
<text x="210.1" y="177.5">4</text>
<text x="316.2" y="177.5">1</text>
<text x="39.9" y="180.1">2</text>
<text x="57.7" y="182.6">7</text>
<text x="117.4" y="182.6">4</text>
<text x="130.1" y="180.1">5</text>
<text x="197.4" y="182.6">3</text>
<text x="210.1" y="182.6">5</text>
<text x="316.2" y="180.1">2</text>
<text x="316.2" y="182.6">3</text>
<text x="39.9" y="190.2">3</text>
<text x="57.7" y="187.7">6</text>
<text x="57.7" y="192.8">5</text>
<text x="49.3" y="200.1" transform="rotate(-90 49.3 200.1)">4</text>
</g>
<text font-size="1.8" fill="#0000c2" x="46.6" y="92.7" transform="rotate(-90 46.6 92.7)">+5V_CABLE</text>
<g font-size="1.5" fill="#0000c2">
<text x="15" y="222.5">DSE v11</text>
<text x="15" y="226.7">Cable:</text>
<text x="21.2" y="226.7">pins1/2</text>
<text x="23.2" y="222.5">engineering</text>
<text x="28.9" y="226.7">LINE_HI/LINE_LO;</text>
<text x="33.8" y="222.5">successor.</text>
<text x="43.6" y="222.5">Native</text>
<text x="44.2" y="226.7">3/6/7/8</text>
<text x="49.8" y="222.5">CAD evidence</text>
<text x="52.9" y="226.7">GND;</text>
<text x="57.9" y="226.7">4/5</text>
<text x="62.2" y="222.5">is</text>
<text x="62.2" y="226.7">+5V_CABLE.</text>
<text x="64.7" y="222.5">separate</text>
<text x="72.8" y="222.5">from</text>
<text x="73" y="226.7">NOT ETHERNET /</text>
<text x="77.7" y="222.5">physical,</text>
<text x="86" y="222.5">host,</text>
<text x="88.6" y="226.7">NOT PoE.</text>
<text x="91.1" y="222.5">cable</text>
<text x="96.7" y="222.5">and</text>
<text x="97.5" y="226.7">No</text>
<text x="100.7" y="222.5">load</text>
<text x="100.7" y="226.7">hotplug</text>
<text x="105.4" y="222.5">qualification.</text>
<text x="108" y="226.7">qualification.</text>
<text x="15" y="230.9">RX:</text>
<text x="18.7" y="230.9">UCC27517</text>
<text x="28.4" y="230.9">IN+</text>
<text x="32.5" y="230.9">tied</text>
<text x="36.7" y="230.9">boost</text>
<text x="42.3" y="230.9">rail,</text>
<text x="46.6" y="230.9">IN-</text>
<text x="50.8" y="230.9">from</text>
<text x="55.6" y="230.9">fail-safe</text>
<text x="64.2" y="230.9">receiver</text>
<text x="71.8" y="230.9">R.</text>
<text x="74.5" y="230.9">Healthy</text>
<text x="81.7" y="230.9">idle</text>
<text x="85.8" y="230.9">R=HIGH</text>
<text x="93.3" y="230.9">gives</text>
<text x="98.5" y="230.9">SIG_OUT LOW; UVLO holds</text>
<text x="121.9" y="230.9">output</text>
<text x="15" y="235.1">RX</text>
<text x="15" y="239.3">NO</text>
<text x="18.2" y="235.1">J1</text>
<text x="18.4" y="239.3">CBL5V-OFF/local-feed</text>
<text x="21.2" y="235.1">pin2</text>
<text x="25.8" y="235.1">remains</text>
<text x="33.4" y="235.1">+5V_R</text>
<text x="39" y="239.3">variant:</text>
<text x="39.8" y="235.1">cable-derived</text>
<text x="46.3" y="239.3">external</text>
<text x="52.6" y="235.1">OUTPUT.</text>
<text x="54" y="239.3">RX</text>
<text x="57.3" y="239.3">supply</text>
<text x="60.4" y="235.1">Boost</text>
<text x="63.6" y="239.3">is</text>
<text x="66.1" y="235.1">powers</text>
<text x="66.1" y="239.3">not</text>
<text x="69.8" y="239.3">authorized.</text>
<text x="72.8" y="235.1">signal</text>
<text x="78.9" y="235.1">driver</text>
<text x="80" y="239.3">Default</text>
<text x="84.6" y="235.1">only.</text>
<text x="87" y="239.3">cable</text>
<text x="89.6" y="235.1">Signal</text>
<text x="92.5" y="239.3">feed</text>
<text x="95.8" y="235.1">may</text>
<text x="97.1" y="239.3">only.</text>
<text x="100.2" y="235.1">exceed</text>
<text x="106.9" y="235.1">pin2:</text>
<text x="112.1" y="235.1">external</text>
<text x="119.8" y="235.1">load</text>
<text x="124.5" y="235.1">clamp/backfeed</text>
<text x="139" y="235.1">qualification</text>
<text x="150.4" y="235.1">REQUIRED.</text>
<text x="15" y="243.5">100</text>
<text x="19.2" y="243.5">ohm</text>
<text x="23.8" y="243.5">/</text>
<text x="26" y="243.5">10nF</text>
<text x="31.1" y="243.5">termination</text>
<text x="41.5" y="243.5">retained</text>
<text x="49.3" y="243.5">pending</text>
<text x="56.8" y="243.5">waveform</text>
<text x="65.6" y="243.5">decision:</text>
<text x="74" y="243.5">RC1us</text>
<text x="80.2" y="243.5">fails4x285ns</text>
<text x="91.9" y="243.5">and</text>
<text x="95.9" y="243.5">ideal68mA</text>
<text x="105.6" y="243.5">exceeds60mA</text>
<text x="117.7" y="243.5">recommendation.</text>
<text x="15" y="247.7">25m/500kHz,</text>
<text x="27.4" y="247.7">100mA</text>
<text x="34" y="247.7">output</text>
<text x="40.3" y="247.7">and</text>
<text x="44.4" y="247.7">old206.6ns</text>
<text x="54.6" y="247.7">latency</text>
<text x="61.6" y="247.7">are</text>
<text x="65.3" y="247.7">UNSIGNED</text>
<text x="74.6" y="247.7">targets;</text>
<text x="82" y="247.7">no</text>
<text x="85" y="247.7">empirical</text>
<text x="93.8" y="247.7">performance</text>
<text x="105.1" y="247.7">claim.</text>
</g>
<g font-size="1.1" fill="#a90000">
<text x="169.2" y="125.1">LED_D4_DISABLE</text>
<text x="170" y="126">1</text>
<text x="171.9" y="126">2</text>
<text x="394" y="198.8">LED_D5_DISABLE</text>
<text x="394.8" y="199.6">1</text>
<text x="396.7" y="199.6">2</text>
</g>
<g font-size="1.1" fill="#006464">
<text x="169.3" y="124.2">LED</text>
<text x="170" y="124.2">SUPPLY</text>
<text x="170.2" y="122.5">JP4</text>
<text x="165.4" y="127.6">CUT</text>
<text x="168.5" y="127.6">TO</text>
<text x="170.9" y="127.6">DISABLE</text>
<text x="176.6" y="127.6">D4</text>
<text x="394" y="197.9">LED</text>
<text x="394.8" y="197.9">SUPPLY</text>
<text x="395" y="196.2">JP3</text>
<text x="390.1" y="201.3">CUT</text>
<text x="393.3" y="201.3">TO</text>
<text x="395.7" y="201.3">DISABLE</text>
<text x="401.4" y="201.3">D5</text>
</g>
</svg>
